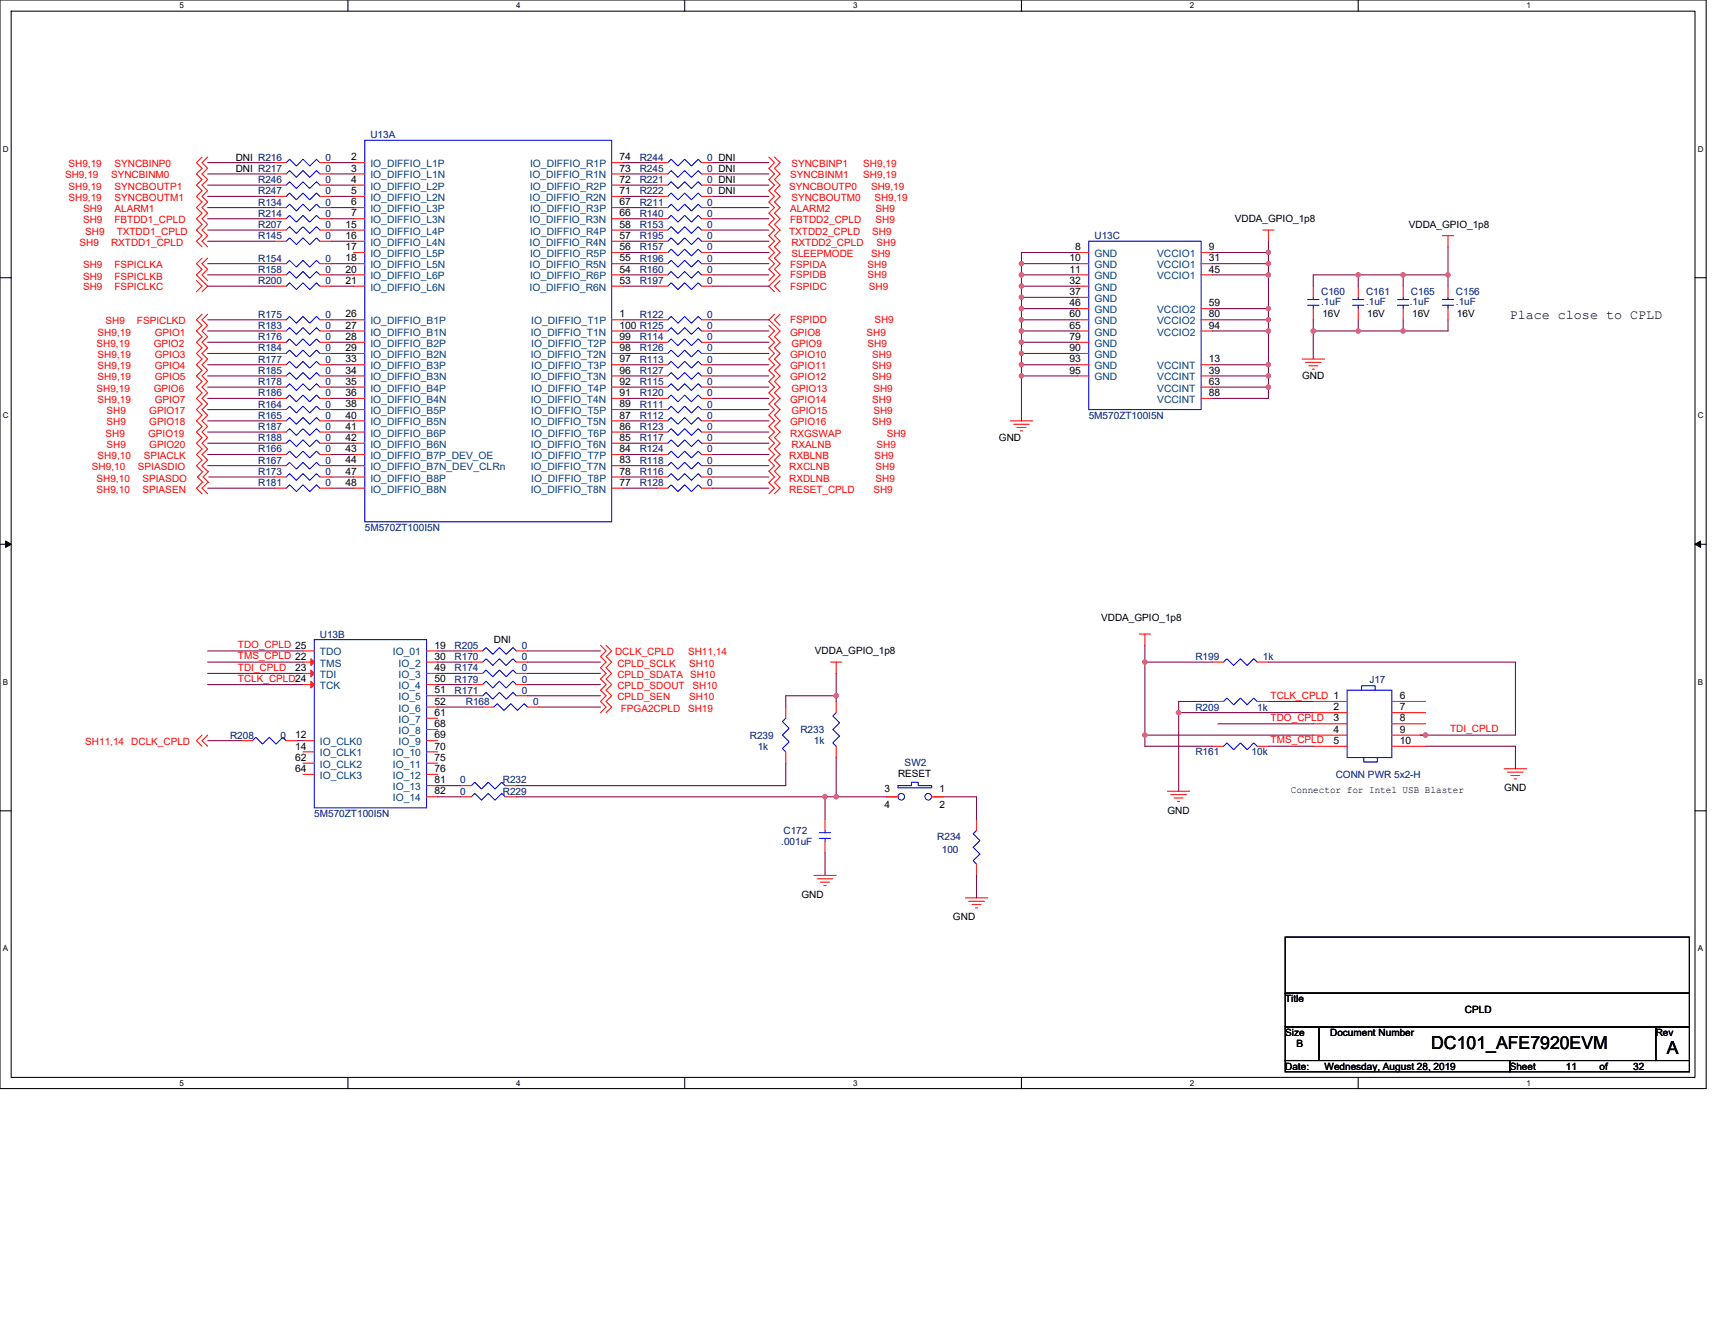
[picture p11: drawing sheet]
<svg xmlns="http://www.w3.org/2000/svg" width="279mm" height="216mm" viewBox="0 0 279 216" stroke-linecap="round" stroke-linejoin="round" font-family="sans-serif">
<path d="M0 0h278v177.4h-278zM1.8 1.8h274.3v173.8h-274.3z" fill="none" stroke="#000" stroke-width=".17"/>
<g fill="#fff">
<path d="M29.3 .2h.7v1.5h-.7z"/>
<path d="M29.3 175.7h.7v1.5h-.7z"/>
</g>
<path d="M56.7 0v1.8M56.7 175.6v1.8" fill="none" stroke="#000" stroke-width=".17"/>
<g fill="#fff">
<path d="M84.1 .2h.7v1.5h-.7z"/>
<path d="M84.1 175.7h.7v1.5h-.7z"/>
</g>
<path d="M111.5 0v1.8M111.5 175.6v1.8" fill="none" stroke="#000" stroke-width=".17"/>
<g fill="#fff">
<path d="M139 .2h.7v1.5h-.7z"/>
<path d="M139 175.7h.7v1.5h-.7z"/>
</g>
<path d="M166.4 0v1.8M166.4 175.6v1.8" fill="none" stroke="#000" stroke-width=".17"/>
<g fill="#fff">
<path d="M193.8 .2h.8v1.5h-.8z"/>
<path d="M193.8 175.7h.8v1.5h-.8z"/>
</g>
<path d="M221.3 0v1.8M221.3 175.6v1.8" fill="none" stroke="#000" stroke-width=".17"/>
<g fill="#fff">
<path d="M248.7 .2h.7v1.5h-.7z"/>
<path d="M248.7 175.7h.7v1.5h-.7z"/>
<path d="M.5 23.5h.9v1.5h-.9z"/>
<path d="M276.6 23.5h1v1.5h-1z"/>
<path d="M.5 67h.9v1.4h-.9z"/>
<path d="M276.6 67h1v1.4h-1z"/>
</g>
<path d="M0 45.3h1.8M276.1 45.3h1.9" fill="none" stroke="#000" stroke-width=".17"/>
<g fill="#fff">
<path d="M.5 110.4h.8v1.5h-.8z"/>
<path d="M276.6 110.4h.9v1.5h-.9z"/>
</g>
<path d="M0 88.7h1.8M276.1 88.7h1.9" fill="none" stroke="#000" stroke-width=".17"/>
<path d="M.9 88.2l.9 .5-.9 .5zM276.1 88.7l1-.5v1z" fill="#000" stroke="#000" stroke-width=".16"/>
<g fill="#fff">
<path d="M.5 153.8h.8v1.5h-.8z"/>
<path d="M276.6 153.8h.9v1.5h-.9z"/>
</g>
<path d="M0 132.1h1.8M276.1 132.1h1.9M209.4 152.7h65.8v9.1h-65.8zM209.4 161.8h65.8v5.5h-65.8zM209.4 167.3h5.5v5.5h-5.5zM209.4 172.8h36.6v1.8h-36.6zM214.9 167.3h54.8v5.5h-54.8zM246 172.8h29.2v1.8h-29.2zM269.7 167.3h5.5v5.5h-5.5z" fill="none" stroke="#000" stroke-width=".17"/>
<g fill="none" stroke="#f00" stroke-width=".17">
<path d="M32.9 25.6l-.9 .9 .9 .9-.9 .9 .9 1-.9 .9 .9 .9-.9 .9 .9 .9-.9 .9 .9 .9-.9 .9 .9 1-.9 .9 .9 .9-.9 .9 .9 .9M33.8 25.6l-.9 .9 .9 .9-.9 .9 .9 1-.9 .9 .9 .9-.9 .9 .9 .9-.9 .9 .9 .9-.9 .9 .9 1-.9 .9 .9 .9-.9 .9 .9 .9M44.8 26.5h1.8M44.8 33.8h1.8M44.8 32h1.8M44.8 30.2h1.8M44.8 28.3h1.8M44.8 39.3h1.8M44.8 37.5h1.8M44.8 35.6h1.8M52.1 26.5h1.8M52.1 33.8h1.8"/>
<path d="M52.1 32h1.8M52.1 30.2h1.8M52.1 28.3h1.8M52.1 39.3h1.8M52.1 37.5h1.8M52.1 35.6h1.8M57.6 26.5h1.8M57.6 28.3h1.8M57.6 30.2h1.8M57.6 32h1.8M57.6 33.8h1.8M57.6 35.6h1.8"/>
<path d="M57.6 37.5h1.8M57.6 39.3h1.8M99.7 39.3h1.8M99.7 37.5h1.8M99.7 35.6h1.8M99.7 33.8h1.8M99.7 32h1.8M99.7 30.2h1.8M99.7 28.3h1.8M99.7 26.5h1.8M107 37.5h1.8M107 26.5h1.8"/>
<path d="M107 35.6h1.8M107 33.8h1.8M107 32h1.8M107 30.2h1.8M107 39.3h1.8M107 28.3h1.8M114.3 37.5h1.8M114.3 26.5h1.8M114.3 35.6h1.8M114.3 33.8h1.8M114.3 32h1.8M114.3 30.2h1.8"/>
<path d="M114.3 39.3h1.8M114.3 28.3h1.8M125.3 25.6l.9 .9-.9 .9 .9 .9-.9 1 .9 .9-.9 .9 .9 .9-.9 .9 .9 .9-.9 .9 .9 .9-.9 1 .9 .9-.9 .9 .9 .9-.9 .9 .9 .9-.9 1 .9 .9-.9 .9 .9 .9-.9 .9M126.2 25.6l.9 .9-.9 .9 .9 .9-.9 1 .9 .9-.9 .9 .9 .9-.9 .9 .9 .9-.9 .9 .9 .9-.9 1 .9 .9-.9 .9 .9 .9-.9 .9 .9 .9-.9 1 .9 .9-.9 .9 .9 .9-1.8 1.8 .9 .9M205.7 37.5h1.9M206.7 37.5v1.8M235 38.4h1.8M235.9 38.4v1.8M32 45.7l.9 .9-.9 .9M32.9 42.1l-.9 .9 .9 .9-.9 .9 1.8 1.8-.9 .9M32.9 51.2l-.9 .9 .9 .9-.9 .9 .9 1-.9 .9 .9 .9-.9 .9 .9 .9-.9 .9 .9 .9-.9 1 .9 .9-.9 .9 .9 .9-.9 .9 .9 .9-.9 .9 .9 .9-.9 1 .9 .9-.9 .9 .9 .9-.9 .9 .9 1-.9 .9 .9 .9-.9 .9 .9 .9M33.8 42.1l-.9 .9 .9 .9-.9 .9 .9 .9"/>
<path d="M33.8 51.2l-.9 .9 .9 .9-.9 .9 .9 1-.9 .9 .9 .9-.9 .9 .9 .9-.9 .9 .9 .9-.9 1 .9 .9-.9 .9 .9 .9-.9 .9 .9 .9-.9 .9 .9 .9-.9 1 .9 .9-.9 .9 .9 .9-.9 .9 .9 1-.9 .9 .9 .9-.9 .9 .9 .9M44.8 52.1h1.8M44.8 53.9h1.8M44.8 43h1.8M44.8 59.4h1.8M44.8 46.6h1.8M44.8 57.6h1.8M44.8 44.8h1.8M44.8 55.8h1.8M52.1 52.1h1.8M52.1 53.9h1.8M52.1 43h1.8"/>
<path d="M52.1 59.4h1.8M52.1 46.6h1.8M52.1 57.6h1.8M52.1 44.8h1.8M52.1 55.8h1.8M57.6 41.1h1.8M57.6 43h1.8M57.6 44.8h1.8M57.6 46.6h1.8M57.6 52.1h1.8M57.6 53.9h1.8M57.6 55.8h1.8"/>
<path d="M57.6 57.6h1.8M57.6 59.4h1.8M99.7 46.6h1.8M99.7 44.8h1.8M99.7 43h1.8M99.7 41.1h1.8M99.7 59.4h1.8M99.7 57.6h1.8M99.7 55.8h1.8M99.7 53.9h1.8M99.7 52.1h1.8M107 57.6h1.8"/>
<path d="M107 41.1h1.8M107 44.8h1.8M107 55.8h1.8M107 43h1.8M107 53.9h1.8M107 59.4h1.8M107 46.6h1.8M107 52.1h1.8M114.3 57.6h1.8M114.3 41.1h1.8M114.3 44.8h1.8M114.3 55.8h1.8"/>
<path d="M114.3 43h1.8M114.3 53.9h1.8M114.3 59.4h1.8M114.3 46.6h1.8M114.3 52.1h1.8M125.3 53l.9 .9-.9 1 .9 .9-.9 .9 .9 .9-.9 .9 .9 .9-.9 .9 .9 1-.9 .9 .9 .9-.9 .9 .9 .9-.9 .9 .9 .9-.9 .9 .9 1-.9 .9 .9 .9-.9 .9 .9 .9-.9 1 .9 .9-.9 .9 .9 .9-.9 .9 .9 .9-.9 .9 .9 .9-.9 1M126.2 51.2l-.9 .9 1.8 1.8-.9 1 .9 .9-.9 .9 .9 .9-.9 .9 .9 .9-.9 .9 .9 1-.9 .9 .9 .9-.9 .9 .9 .9-.9 .9 .9 .9-.9 .9 .9 1-.9 .9 .9 .9-.9 .9 .9 .9-.9 1 .9 .9-.9 .9 .9 .9-.9 .9 .9 .9-.9 .9 .9 .9-.9 1M127.1 45.7l-.9 .9 .9 .9M127.1 51.2l-.9 .9 .9 .9M175.6 41.1h1.8M175.6 43h1.8M175.6 44.8h1.8"/>
<path d="M175.6 46.6h1.8M175.6 48.5h1.8M175.6 50.3h1.8M175.6 52.1h1.8M175.6 53.9h1.8M175.6 55.8h1.8M175.6 57.6h1.8M175.6 59.4h1.8M195.7 41.1h1.8M195.7 43h1.8M195.7 44.8h1.8M195.7 50.3h1.8"/>
<path d="M195.7 52.1h1.8M195.7 53.9h1.8M195.7 59.4h1.8M212.1 58.5h3.7M212.7 59.1h2.5M213.2 59.6h1.5M214 46.6v1.9M214 50.3v1.8M221.3 46.6v1.9M221.3 50.3v1.8M228.6 46.6v1.9M228.6 50.3v1.8"/>
<path d="M235.9 46.6v1.9M235.9 50.3v1.8M32.9 78.6l-.9 .9 .9 1M33.1 76.8l-.9 .9 .9 .9M33.8 78.6l-.9 .9 .9 1M34 76.8l-.9 .9 .9 .9M44.8 77.7h1.8M44.8 75.9h1.8M44.8 74.1h1.8M44.8 79.5h1.8M44.8 61.3h1.8M44.8 68.6h1.8"/>
<path d="M44.8 66.7h1.8M44.8 64.9h1.8M44.8 72.2h1.8M44.8 63.1h1.8M44.8 70.4h1.8M52.1 77.7h1.8M52.1 75.9h1.8M52.1 74.1h1.8M52.1 79.5h1.8M52.1 61.3h1.8M52.1 68.6h1.8M52.1 66.7h1.8"/>
<path d="M52.1 64.9h1.8M52.1 72.2h1.8M52.1 63.1h1.8M52.1 70.4h1.8M57.6 61.3h1.8M57.6 63.1h1.8M57.6 64.9h1.8M57.6 66.7h1.8M57.6 68.6h1.8M57.6 70.4h1.8M57.6 72.2h1.8M57.6 74.1h1.8"/>
<path d="M57.6 75.9h1.8M57.6 77.7h1.8M57.6 79.5h1.8M99.7 79.5h1.8M99.7 77.7h1.8M99.7 75.9h1.8M99.7 74.1h1.8M99.7 72.2h1.8M99.7 70.4h1.8M99.7 68.6h1.8M99.7 66.7h1.8M99.7 64.9h1.8"/>
<path d="M99.7 63.1h1.8M99.7 61.3h1.8M107 64.9h1.8M107 72.2h1.8M107 79.5h1.8M107 63.1h1.8M107 70.4h1.8M107 77.7h1.8M107 61.3h1.8M107 68.6h1.8M107 75.9h1.8M107 66.7h1.8"/>
<path d="M107 74.1h1.8M114.3 64.9h1.8M114.3 72.2h1.8M114.3 79.5h1.8M114.3 63.1h1.8M114.3 70.4h1.8M114.3 77.7h1.8M114.3 61.3h1.8M114.3 68.6h1.8M114.3 75.9h1.8M114.3 66.7h1.8M114.3 74.1h1.8"/>
<path d="M164.6 68.6h3.6M165.1 69.1h2.6M165.7 69.7h1.5M166.2 70.2h.4M175.6 61.3h1.8M195.7 61.3h1.8M195.7 63.1h1.8M195.7 64.9h1.8M213.8 60.2h.3M32.9 119.8l-.9 .9 .9 .9M33.8 119.8l-.9 .9 .9 .9M49.4 107.9h1.8"/>
<path d="M49.4 109.7h1.8M49.4 111.5h1.8M49.4 106.1h1.8M69.5 106.1h1.8M69.5 107.9h1.8M69.5 109.7h1.8M69.5 111.5h1.8M69.5 113.4h1.8M69.5 115.2h1.8M69.5 117h1.8M69.5 118.9h1.8M76.8 106.1h1.8"/>
<path d="M76.8 111.5h1.8M76.8 107.9h1.8M76.8 113.4h1.8M76.8 109.7h1.8M78.6 115.2h1.9M84.1 106.1h1.8M84.1 111.5h1.8M84.1 107.9h1.8M84.1 113.4h1.8M84.1 109.7h1.8M85.9 115.2h1.9M97.8 105.2l.9 .9-.9 .9 .9 .9-.9 .9 .9 .9-.9 .9 .9 .9-.9 1 .9 .9-.9 .9 .9 .9-.9 .9"/>
<path d="M98.7 105.2l1 .9-1 .9 1 .9-1 .9 1 .9-1 .9 1 .9-1 1 1 .9-1 .9 1 .9-1 .9M128 115.2v1.8M135.3 107.9h1.9M136.2 107.9v1.8M136.2 114.3v1.8M185.6 103.3h1.9M186.5 103.3v1.9M197.5 107.9h1.8M197.5 114.3h1.8M204.8 107.9h1.9M204.8 114.3h1.9M214 114.3h5.5"/>
<path d="M214 116.1h5.5M214 117.9h5.5M214 119.8h5.5M226.8 114.3h5.4M226.8 116.1h5.4M226.8 117.9h5.4M226.8 119.8h5.4M39.3 120.7h1.8M46.6 120.7h1.9M49.4 120.7h1.8M49.4 122.5h1.8M49.4 124.4h1.8"/>
<path d="M49.4 126.2h1.8M69.5 120.7h1.8M69.5 122.5h1.8M69.5 124.4h1.8M69.5 126.2h1.8M69.5 128h1.8M69.5 129.8h1.8M75 128h1.8M75 129.8h1.8M82.3 128h1.8M82.3 129.8h1.8M128 122.5v1.9"/>
<path d="M134.4 133.5v1.8M134.4 137.2v1.8M136.2 121.6v1.8M144.5 129.8h1.8M151.8 129.8h1.8M159.1 133.5v1.8M190.2 128.9h3.6M190.7 129.5h2.6M191.3 130h1.4M191.8 130.6h.4M197.5 121.6h1.8M204.8 121.6h1.9"/>
<path d="M214 121.6h5.5M226.8 121.6h5.4M245 125.3h3.7M245.6 125.8h2.6M246.1 126.4h1.5M246.7 126.9h.4M132.6 142.6h3.6M133.1 143.2h2.6M133.7 143.7h1.4M134.2 144.3h.4M157.3 146.3h3.6M157.8 146.9h2.6"/>
<path d="M158.4 147.4h1.4M158.9 147.9h.4M159.1 140.8v1.8"/>
</g>
<g fill="none" stroke="#00f" stroke-width=".17">
<path d="M46.6 26.5l.6-.5 1.1 1.1 1.1-1.1 1.1 1.1 1.1-1.1 .5 .5M46.6 33.8l.6-.5 1.1 1.1 1.1-1.1 1.1 1.1 1.1-1.1 .5 .5M46.6 32l.6-.5 1.1 1.1 1.1-1.1 1.1 1.1 1.1-1.1 .5 .5M46.6 30.2l.6-.6 1.1 1.1 1.1-1.1 1.1 1.1 1.1-1.1 .5 .6M46.6 28.3l.6-.5 1.1 1.1 1.1-1.1 1.1 1.1 1.1-1.1 .5 .5M46.6 39.3l.6-.5 1.1 1.1 1.1-1.1 1.1 1.1 1.1-1.1 .5 .5M46.6 37.5l.6-.6 1.1 1.1 1.1-1.1 1.1 1.1 1.1-1.1 .5 .6M46.6 35.6l.6-.5 1.1 1.1 1.1-1.1 1.1 1.1 1.1-1.1 .5 .5M59.4 22.9h40.3v62.1h-40.3zM108.8 37.5l.5-.6 1.1 1.1 1.1-1.1 1.1 1.1 1.1-1.1 .6 .6M108.8 26.5l.5-.5 1.1 1.1 1.1-1.1 1.1 1.1 1.1-1.1 .6 .5M108.8 35.6l.5-.5 1.1 1.1 1.1-1.1 1.1 1.1 1.1-1.1 .6 .5"/>
<path d="M108.8 33.8l.5-.5 1.1 1.1 1.1-1.1 1.1 1.1 1.1-1.1 .6 .5M108.8 32l.5-.5 1.1 1.1 1.1-1.1 1.1 1.1 1.1-1.1 .6 .5M108.8 30.2l.5-.6 1.1 1.1 1.1-1.1 1.1 1.1 1.1-1.1 .6 .6M108.8 39.3l.5-.5 1.1 1.1 1.1-1.1 1.1 1.1 1.1-1.1 .6 .5M108.8 28.3l.5-.5 1.1 1.1 1.1-1.1 1.1 1.1 1.1-1.1 .6 .5M177.4 39.3h18.3v27.4h-18.3zM46.6 52.1l.6-.5 1.1 1.1 1.1-1.1 1.1 1.1 1.1-1.1 .5 .5M46.6 53.9l.6-.5 1.1 1.1 1.1-1.1 1.1 1.1 1.1-1.1 .5 .5M46.6 43l.6-.6 1.1 1.1 1.1-1.1 1.1 1.1 1.1-1.1 .5 .6M46.6 59.4l.6-.5 1.1 1.1 1.1-1.1 1.1 1.1 1.1-1.1 .5 .5M46.6 46.6l.6-.5 1.1 1.1 1.1-1.1 1.1 1.1 1.1-1.1 .5 .5M46.6 57.6l.6-.6 1.1 1.1 1.1-1.1 1.1 1.1 1.1-1.1 .5 .6"/>
<path d="M46.6 44.8l.6-.6 1.1 1.1 1.1-1.1 1.1 1.1 1.1-1.1 .5 .6M46.6 55.8l.6-.6 1.1 1.1 1.1-1.1 1.1 1.1 1.1-1.1 .5 .6M108.8 41.1l.5-.5 1.1 1.1 1.1-1.1 1.1 1.1 1.1-1.1 .6 .5M108.8 44.8l.5-.6 1.1 1.1 1.1-1.1 1.1 1.1 1.1-1.1 .6 .6M108.8 43l.5-.6 1.1 1.1 1.1-1.1 1.1 1.1 1.1-1.1 .6 .6M108.8 46.6l.5-.5 1.1 1.1 1.1-1.1 1.1 1.1 1.1-1.1 .6 .5M108.8 52.1l.5-.5 1.1 1.1 1.1-1.1 1.1 1.1 1.1-1.1 .6 .5M108.8 57.6l.5-.6 1.1 1.1 1.1-1.1 1.1 1.1 1.1-1.1 .6 .6M108.8 55.8l.5-.6 1.1 1.1 1.1-1.1 1.1 1.1 1.1-1.1 .6 .6M108.8 53.9l.5-.5 1.1 1.1 1.1-1.1 1.1 1.1 1.1-1.1 .6 .5M108.8 59.4l.5-.5 1.1 1.1 1.1-1.1 1.1 1.1 1.1-1.1 .6 .5M213 48.8h1.9"/>
<path d="M213 49.7h1.9M214 48.5v.3M214 49.7v.6M220.4 48.8h1.8M220.4 49.7h1.8M221.3 48.5v.3M221.3 49.7v.6M227.7 48.8h1.8M227.7 49.7h1.8M228.6 48.5v.3M228.6 49.7v.6M235 48.8h1.8"/>
<path d="M235 49.7h1.8M235.9 48.5v.3M235.9 49.7v.6M46.6 61.3l.6-.6 1.1 1.1 1.1-1.1 1.1 1.1 1.1-1.1 .5 .6M46.6 68.6l.6-.6 1.1 1.1 1.1-1.1 1.1 1.1 1.1-1.1 .5 .6M46.6 66.7l.6-.5 1.1 1.1 1.1-1.1 1.1 1.1 1.1-1.1 .5 .5M46.6 64.9l.6-.5 1.1 1.1 1.1-1.1 1.1 1.1 1.1-1.1 .5 .5M46.6 72.2l.6-.5 1.1 1.1 1.1-1.1 1.1 1.1 1.1-1.1 .5 .5M46.6 63.1l.6-.6 1.1 1.1 1.1-1.1 1.1 1.1 1.1-1.1 .5 .6M46.6 70.4l.6-.6 1.1 1.2 1.1-1.2 1.1 1.2 1.1-1.2 .5 .6M46.6 77.7l.6-.5 1.1 1.1 1.1-1.1 1.1 1.1 1.1-1.1 .5 .5M46.6 75.9l.6-.6 1.1 1.1 1.1-1.1 1.1 1.1 1.1-1.1 .5 .6"/>
<path d="M46.6 74.1l.6-.6 1.1 1.1 1.1-1.1 1.1 1.1 1.1-1.1 .5 .6M46.6 79.5l.6-.5 1.1 1.1 1.1-1.1 1.1 1.1 1.1-1.1 .5 .5M108.8 72.2l.5-.5 1.1 1.1 1.1-1.1 1.1 1.1 1.1-1.1 .6 .5M108.8 79.5l.5-.5 1.1 1.1 1.1-1.1 1.1 1.1 1.1-1.1 .6 .5M108.8 70.4l.5-.6 1.1 1.2 1.1-1.2 1.1 1.2 1.1-1.2 .6 .6M108.8 77.7l.5-.5 1.1 1.1 1.1-1.1 1.1 1.1 1.1-1.1 .6 .5M108.8 75.9l.5-.6 1.1 1.1 1.1-1.1 1.1 1.1 1.1-1.1 .6 .6M108.8 74.1l.5-.6 1.1 1.1 1.1-1.1 1.1 1.1 1.1-1.1 .6 .6M108.8 64.9l.5-.5 1.1 1.1 1.1-1.1 1.1 1.1 1.1-1.1 .6 .5M108.8 63.1l.5-.6 1.1 1.1 1.1-1.1 1.1 1.1 1.1-1.1 .6 .6M108.8 61.3l.5-.6 1.1 1.1 1.1-1.1 1.1 1.1 1.1-1.1 .6 .6M108.8 68.6l.5-.6 1.1 1.1 1.1-1.1 1.1 1.1 1.1-1.1 .6 .6"/>
<path d="M108.8 66.7l.5-.5 1.1 1.1 1.1-1.1 1.1 1.1 1.1-1.1 .6 .5M51.2 104.2h18.3v27.5h-18.3zM78.6 106.1l.6-.6 1.1 1.1 1.1-1.1 1.1 1.1 1.1-1.1 .5 .6M78.6 111.5l.6-.5 1.1 1.1 1.1-1.1 1.1 1.1 1.1-1.1 .5 .5M78.6 107.9l.6-.6 1.1 1.1 1.1-1.1 1.1 1.1 1.1-1.1 .5 .6M78.6 113.4l.6-.6 1.1 1.1 1.1-1.1 1.1 1.1 1.1-1.1 .5 .6M78.6 109.7l.6-.5 1.1 1.1 1.1-1.1 1.1 1.1 1.1-1.1 .5 .5M80.5 115.2l.5-.5 1.1 1.1 1.1-1.1 1.1 1.1 1.1-1.1 .5 .5M128 117l-.5 .6 1.1 1.1-1.1 1.1 1.1 1.1-1.1 1.1 .5 .5M136.2 116.1l-.5 .6 1.1 1.1-1.1 1.1 1.1 1.1-1.1 1.1 .5 .5M199.3 107.9l.6-.6 1.1 1.1 1.1-1.1 1.1 1.1 1.1-1.1 .5 .6M199.3 114.3l.6-.6 1.1 1.2 1.1-1.2 1.1 1.2 1.1-1.2 .5 .6"/>
<path d="M219.5 112.5h7.3v10.9h-7.3zM221.8 112.5v-.8h2.2v.8M41.1 120.7l.6-.6 1.1 1.1 1.1-1.1 1.1 1.1 1.1-1.1 .5 .6M76.8 128l.5-.5 1.1 1.1 1.1-1.1 1.1 1.1 1.1-1.1 .6 .5M76.8 129.8l.5-.5 1.1 1.1 1.1-1.1 1.1 1.1 1.1-1.1 .6 .5M133.5 135.7h1.8M133.5 136.6h1.8M134.4 135.3v.4M134.4 136.6v.6M146.3 128h2.2v-.5h1.1v.5h2.2v.4h-5.5zM159.1 135.3l-.6 .6 1.1 1.1-1.1 1.1 1.1 1.1-1.1 1.1 .6 .5M199.3 121.6l.6-.5 1.1 1.1 1.1-1.1 1.1 1.1 1.1-1.1 .5 .5"/>
<path d="M222.2 123.4v.8h2.2v-.8"/>
<circle cx="146.8" cy="129.8" r=".53"/>
<circle cx="151.2" cy="129.8" r=".54"/>
</g>
<g fill="#f00" stroke="#f00" stroke-width=".17">
<path d="M50.7 107.3l.5 .6-.5 .5z"/>
<path d="M50.7 109.2l.5 .5-.5 .6z"/>
<path d="M50.7 111l.5 .5-.5 .6z"/>
</g>
<g fill="none" stroke="#800040" stroke-width=".17">
<path d="M33.8 28.3h11M33.8 30.2h11M33.8 32h11M33.8 33.8h11M33.8 35.6h11M33.8 37.5h11M33.8 39.3h11M33.8 26.5h11M53.9 26.5h3.7M53.9 28.3h3.7M53.9 30.2h3.7M53.9 32h3.7"/>
<path d="M53.9 33.8h3.7M53.9 35.6h3.7M53.9 37.5h3.7M53.9 39.3h3.7M101.5 26.5h5.5M101.5 28.3h5.5M101.5 30.2h5.5M101.5 32h5.5M101.5 33.8h5.5M101.5 35.6h5.5M101.5 37.5h5.5M101.5 39.3h5.5"/>
<path d="M116.1 26.5h9.2M116.1 28.3h9.2M116.1 30.2h9.2M116.1 32h9.2M116.1 33.8h9.2M116.1 35.6h9.2M116.1 37.5h9.2M116.1 39.3h9.2M206.7 39.3v1.8M33.8 43h11M33.8 44.8h11M33.8 46.6h11"/>
<path d="M33.8 52.1h11M33.8 53.9h11M33.8 55.8h11M33.8 57.6h11M33.8 59.4h11M53.9 43h3.7M53.9 44.8h3.7M53.9 46.6h3.7M53.9 52.1h3.7M53.9 53.9h3.7M53.9 55.8h3.7M53.9 57.6h3.7"/>
<path d="M53.9 59.4h3.7M101.5 41.1h5.5M101.5 43h5.5M101.5 44.8h5.5M101.5 46.6h5.5M101.5 52.1h5.5M101.5 53.9h5.5M101.5 55.8h5.5M101.5 57.6h5.5M101.5 59.4h5.5M116.1 41.1h9.2M116.1 43h9.2"/>
<path d="M116.1 44.8h9.2M116.1 46.6h9.2M116.1 52.1h9.2M116.1 53.9h9.2M116.1 55.8h9.2M116.1 57.6h9.2M116.1 59.4h9.2M166.4 44.8v1.8M166.4 44.8h9.2M166.4 48.5h9.2M166.4 43v1.8M166.4 46.6v1.9"/>
<path d="M166.4 48.5v1.8M166.4 50.3v1.8M166.4 52.1v1.8M166.4 53.9v1.9M166.4 55.8v1.8M166.4 57.6v1.8M166.4 59.4v1.9M166.4 43h9.2M166.4 46.6h9.2M166.4 50.3h9.2M166.4 52.1h9.2M166.4 53.9h9.2"/>
<path d="M166.4 55.8h9.2M166.4 57.6h9.2M166.4 59.4h9.2M175.6 41.1h-9.2v1.9M197.5 41.1h9.2M197.5 43h9.2M197.5 44.8h9.2M197.5 50.3h9.2M197.5 52.1h9.2M197.5 53.9h9.2M197.5 59.4h9.2M206.7 41.1v1.9"/>
<path d="M206.7 43v1.8M206.7 44.8v5.5M206.7 50.3v1.8M206.7 52.1v1.8M206.7 53.9v5.5M206.7 59.4v1.9M214 52.1v1.8M214 53.9v4.6M214 53.9h7.3M221.3 44.8h-7.3v1.8M221.3 44.8v1.8M221.3 52.1v1.8"/>
<path d="M221.3 44.8h7.3M221.3 53.9h7.3M228.6 44.8v1.8M228.6 52.1v1.8M228.6 44.8h7.3M235.9 40.2v4.6M235.9 44.8v1.8M235.9 52.1v1.8h-7.3M33.8 61.3h11M33.8 63.1h11M33.8 64.9h11M33.8 66.7h11"/>
<path d="M33.8 68.6h11M33.8 70.4h11M33.8 72.2h11M33.8 74.1h11M33.8 75.9h11M33.8 79.5h11M34 77.7h10.8M53.9 61.3h3.7M53.9 63.1h3.7M53.9 64.9h3.7M53.9 66.7h3.7M53.9 68.6h3.7"/>
<path d="M53.9 70.4h3.7M53.9 72.2h3.7M53.9 74.1h3.7M53.9 75.9h3.7M53.9 77.7h3.7M53.9 79.5h3.7M101.5 61.3h5.5M101.5 63.1h5.5M101.5 64.9h5.5M101.5 66.7h5.5M101.5 68.6h5.5M101.5 70.4h5.5"/>
<path d="M101.5 72.2h5.5M101.5 74.1h5.5M101.5 75.9h5.5M101.5 77.7h5.5M101.5 79.5h5.5M116.1 61.3h9.2M116.1 63.1h9.2M116.1 64.9h9.2M116.1 66.7h9.2M116.1 68.6h9.2M116.1 70.4h9.2M116.1 72.2h9.2"/>
<path d="M116.1 74.1h9.2M116.1 75.9h9.2M116.1 77.7h9.2M116.1 79.5h9.2M166.4 61.3v7.3M166.4 61.3h9.2M197.5 61.3h9.2M197.5 63.1h9.2M206.7 61.3v1.8M206.7 63.1v1.8h-9.2M33.8 106.1h15.6M33.8 109.7h15.6"/>
<path d="M33.8 111.5h15.6M33.8 107.9h15.6M71.3 106.1h5.5M71.3 107.9h5.5M71.3 109.7h5.5M71.3 111.5h5.5M71.3 113.4h5.5M71.3 115.2h7.3M85.9 106.1h11.9M85.9 107.9h11.9M85.9 109.7h11.9M85.9 111.5h11.9"/>
<path d="M85.9 113.4h11.9M87.8 115.2h10M136.2 113.4h-8.2v1.8M136.2 109.7v3.7M136.2 113.4v.9M186.5 119.8v1.8h11M186.5 119.8h27.5M186.5 107.9h11M186.5 105.2v2.7M186.5 107.9v11.9M192 116.1h22M192 116.1v12.8"/>
<path d="M197.5 114.3h-5.5v1.8M198.4 117.9h15.6M206.7 107.9h40.2v11.9h-15.6M206.7 114.3h7.3M33.8 120.7h5.5M48.5 120.7h.9M71.3 128h3.7M71.3 129.8h3.7M84.1 129.8h50.3M128 124.4v3.6h-43.9M134.4 129.8v3.7M134.4 129.8h1.8"/>
<path d="M134.4 139v3.6M136.2 123.4v6.4M136.2 129.8h8.3M153.6 129.8h5.5v3.7M206.7 121.6h7.3M232.2 121.6h14.7v3.7M159.1 142.6v3.7"/>
</g>
<g fill="#f0f" stroke="#f0f" stroke-width=".17">
<circle cx="206.6" cy="41.1" r=".36"/>
<circle cx="206.6" cy="43" r=".35"/>
<circle cx="166.4" cy="43" r=".35"/>
<circle cx="166.4" cy="46.6" r=".35"/>
<circle cx="166.4" cy="44.8" r=".36"/>
<circle cx="206.6" cy="50.3" r=".36"/>
<circle cx="206.6" cy="44.8" r=".36"/>
<circle cx="136.2" cy="113.4" r=".36"/>
<circle cx="166.4" cy="48.4" r=".35"/>
<circle cx="166.4" cy="50.3" r=".36"/>
<circle cx="166.4" cy="52.1" r=".35"/>
<circle cx="206.6" cy="52.1" r=".35"/>
<circle cx="166.4" cy="53.9" r=".36"/>
<circle cx="206.6" cy="53.9" r=".36"/>
<circle cx="166.4" cy="55.8" r=".35"/>
<circle cx="166.4" cy="57.6" r=".35"/>
<circle cx="166.4" cy="59.4" r=".36"/>
<circle cx="206.6" cy="59.4" r=".36"/>
<circle cx="166.4" cy="61.2" r=".35"/>
<circle cx="206.6" cy="61.2" r=".35"/>
<circle cx="206.6" cy="63.1" r=".36"/>
<circle cx="134.4" cy="129.8" r=".35"/>
<circle cx="221.3" cy="44.8" r=".36"/>
<circle cx="228.6" cy="44.8" r=".36"/>
<circle cx="235.9" cy="44.8" r=".36"/>
<circle cx="228.6" cy="53.9" r=".36"/>
<circle cx="221.3" cy="53.9" r=".36"/>
<circle cx="214" cy="53.9" r=".36"/>
<circle cx="186.5" cy="107.9" r=".36"/>
<circle cx="192" cy="116.1" r=".36"/>
<circle cx="186.5" cy="119.8" r=".36"/>
<circle cx="232.2" cy="119.8" r=".36"/>
<circle cx="136.2" cy="129.8" r=".36"/>
</g>
<g font-size="2.9">
<text x="233.2" y="170.9">DC101_AFE7920EVM</text>
<text x="271.6" y="171.8">A</text>
</g>
<text font-size="2.2" x="246" y="52">Place close to CPLD</text>
<g font-size="1.7">
<text x="57.2" y="26.1">2</text>
<text x="57.2" y="28">3</text>
<text x="57.2" y="29.8">4</text>
<text x="100.9" y="29.8">72</text>
<text x="100.9" y="26.1">74</text>
<text x="100.9" y="28">73</text>
<text x="57.2" y="31.6">5</text>
<text x="57.2" y="33.4">6</text>
<text x="57.2" y="35.3">7</text>
<text x="100.9" y="33.4">67</text>
<text x="100.9" y="35.3">66</text>
<text x="100.9" y="31.6">71</text>
<text x="56.3" y="37.1">15</text>
<text x="56.3" y="38.9">16</text>
<text x="56.3" y="40.8">17</text>
<text x="100.9" y="40.8">56</text>
<text x="100.9" y="37.1">58</text>
<text x="100.9" y="38.9">57</text>
<text x="175.2" y="40.8">8</text>
<text x="196.9" y="40.8">9</text>
<text x="56.3" y="42.6">18</text>
<text x="56.3" y="44.4">20</text>
<text x="56.3" y="46.2">21</text>
<text x="100.9" y="44.4">54</text>
<text x="100.9" y="46.2">53</text>
<text x="100.9" y="42.6">55</text>
<text x="174.2" y="42.6">10</text>
<text x="174.2" y="44.4">11</text>
<text x="174.2" y="46.2">32</text>
<text x="196.9" y="42.6">31</text>
<text x="196.9" y="44.4">45</text>
<text x="56.3" y="51.7">26</text>
<text x="56.3" y="53.6">27</text>
<text x="100.9" y="51.7">1</text>
<text x="100.9" y="53.6">100 R125</text>
<text x="174.2" y="48.1">37</text>
<text x="174.2" y="49.9">46</text>
<text x="174.2" y="51.7">60</text>
<text x="174.2" y="53.6">65</text>
<text x="196.9" y="49.9">59</text>
<text x="196.9" y="51.7">80</text>
<text x="196.9" y="53.6">94</text>
<text x="56.3" y="55.4">28</text>
<text x="56.3" y="57.2">29</text>
<text x="56.3" y="59.1">33</text>
<text x="100.9" y="59.1">97</text>
<text x="100.9" y="55.4">99</text>
<text x="100.9" y="57.2">98</text>
<text x="174.2" y="55.4">79</text>
<text x="174.2" y="57.2">90</text>
<text x="174.2" y="59.1">93</text>
<text x="196.9" y="59.1">13</text>
<text x="56.3" y="60.9">34</text>
<text x="56.3" y="62.7">35</text>
<text x="56.3" y="64.5">36</text>
<text x="100.9" y="62.7">92</text>
<text x="100.9" y="64.5">91</text>
<text x="100.9" y="60.9">96</text>
<text x="174.2" y="60.9">95</text>
<text x="196.9" y="60.9">39</text>
<text x="196.9" y="62.7">63</text>
<text x="196.9" y="64.5">88</text>
<text x="56.3" y="66.4">38</text>
<text x="56.3" y="68.2">40</text>
<text x="56.3" y="70">41</text>
<text x="56.3" y="71.8">42</text>
<text x="100.9" y="70">86</text>
<text x="100.9" y="66.4">89</text>
<text x="100.9" y="71.8">85</text>
<text x="100.9" y="68.2">87</text>
<text x="56.3" y="73.7">43</text>
<text x="56.3" y="75.5">44</text>
<text x="56.3" y="77.3">47</text>
<text x="100.9" y="77.3">78</text>
<text x="100.9" y="73.7">84</text>
<text x="100.9" y="75.5">83</text>
<text x="56.3" y="79.2">48</text>
<text x="100.9" y="79.2">77</text>
<text x="70.8" y="107.5">30</text>
<text x="70.8" y="105.7">19</text>
<text x="48.1" y="109.3">23</text>
<text x="70.8" y="109.3">49</text>
<text x="70.8" y="111.2">50</text>
<text x="70.8" y="113">51</text>
<text x="228" y="113.9">6</text>
<text x="70.8" y="114.8">52</text>
<text x="70.8" y="116.6">61</text>
<text x="70.8" y="118.5">68</text>
<text x="217.3" y="115.7">2</text>
<text x="217.3" y="117.6">3</text>
<text x="217.3" y="119.4">4</text>
<text x="228" y="115.7">7</text>
<text x="228" y="117.6">8</text>
<text x="228" y="119.4">9</text>
<text x="48.1" y="120.3">12</text>
<text x="48.1" y="122.1">14</text>
<text x="48.1" y="124">62</text>
<text x="48.1" y="125.8">64</text>
<text x="70.8" y="120.3">69</text>
<text x="70.8" y="122.1">70</text>
<text x="70.8" y="124">75</text>
<text x="70.8" y="125.8">76</text>
<text x="217.3" y="121.2">5</text>
<text x="228" y="121.2">10</text>
<text x="70.8" y="127.6">81</text>
<text x="70.8" y="129.5">82</text>
</g>
<g font-size="1.7" fill="#004080">
<text x="60.3" y="27.2">IO_DIFFIO_L1P</text>
<text x="60.3" y="29.1">IO_DIFFIO_L1N</text>
<text x="86.3" y="29.1">IO_DIFFIO_R1N</text>
<text x="86.4" y="27.2">IO_DIFFIO_R1P</text>
<text x="60.3" y="30.9">IO_DIFFIO_L2P</text>
<text x="60.3" y="32.7">IO_DIFFIO_L2N</text>
<text x="60.3" y="34.6">IO_DIFFIO_L3P</text>
<text x="86.3" y="32.7">IO_DIFFIO_R2N</text>
<text x="86.4" y="34.6">IO_DIFFIO_R3P</text>
<text x="86.4" y="30.9">IO_DIFFIO_R2P</text>
<text x="60.3" y="36.4">IO_DIFFIO_L3N</text>
<text x="60.3" y="38.2">IO_DIFFIO_L4P</text>
<text x="60.3" y="40">IO_DIFFIO_L4N</text>
<text x="60.3" y="41.9">IO_DIFFIO_L5P</text>
<text x="86.3" y="40">IO_DIFFIO_R4N</text>
<text x="86.3" y="36.4">IO_DIFFIO_R3N</text>
<text x="86.4" y="41.9">IO_DIFFIO_R5P</text>
<text x="86.4" y="38.2">IO_DIFFIO_R4P</text>
<text x="178.3" y="41.9">GND</text>
<text x="188.5" y="41.9">VCCIO1</text>
<text x="60.3" y="43.7">IO_DIFFIO_L5N</text>
<text x="60.3" y="45.5">IO_DIFFIO_L6P</text>
<text x="60.3" y="47.4">IO_DIFFIO_L6N</text>
<text x="86.3" y="47.4">IO_DIFFIO_R6N</text>
<text x="86.3" y="43.7">IO_DIFFIO_R5N</text>
<text x="86.4" y="45.5">IO_DIFFIO_R6P</text>
<text x="178.3" y="43.7">GND</text>
<text x="178.3" y="45.5">GND</text>
<text x="178.3" y="47.4">GND</text>
<text x="188.5" y="43.7">VCCIO1</text>
<text x="188.5" y="45.5">VCCIO1</text>
<text x="60.3" y="52.9">IO_DIFFIO_B1P</text>
<text x="86.6" y="52.9">IO_DIFFIO_T1P</text>
<text x="178.3" y="49.2">GND</text>
<text x="178.3" y="51">GND</text>
<text x="178.3" y="52.9">GND</text>
<text x="188.5" y="51">VCCIO2</text>
<text x="188.5" y="52.9">VCCIO2</text>
<text x="60.3" y="54.7">IO_DIFFIO_B1N</text>
<text x="60.3" y="56.5">IO_DIFFIO_B2P</text>
<text x="60.3" y="58.3">IO_DIFFIO_B2N</text>
<text x="86.5" y="58.3">IO_DIFFIO_T2N</text>
<text x="86.5" y="54.7">IO_DIFFIO_T1N</text>
<text x="86.6" y="56.5">IO_DIFFIO_T2P</text>
<text x="178.3" y="54.7">GND</text>
<text x="178.3" y="56.5">GND</text>
<text x="178.3" y="58.3">GND</text>
<text x="188.5" y="54.7">VCCIO2</text>
<text x="60.3" y="60.2">IO_DIFFIO_B3P</text>
<text x="60.3" y="62">IO_DIFFIO_B3N</text>
<text x="60.3" y="63.8">IO_DIFFIO_B4P</text>
<text x="60.3" y="65.7">IO_DIFFIO_B4N</text>
<text x="86.5" y="65.7">IO_DIFFIO_T4N</text>
<text x="86.5" y="62">IO_DIFFIO_T3N</text>
<text x="86.6" y="63.8">IO_DIFFIO_T4P</text>
<text x="86.6" y="60.2">IO_DIFFIO_T3P</text>
<text x="178.3" y="60.2">GND</text>
<text x="178.3" y="62">GND</text>
<text x="188.5" y="60.2">VCCINT</text>
<text x="188.5" y="62">VCCINT</text>
<text x="188.5" y="63.8">VCCINT</text>
<text x="188.5" y="65.7">VCCINT</text>
<text x="60.3" y="67.5">IO_DIFFIO_B5P</text>
<text x="60.3" y="69.3">IO_DIFFIO_B5N</text>
<text x="60.3" y="71.1">IO_DIFFIO_B6P</text>
<text x="86.5" y="69.3">IO_DIFFIO_T5N</text>
<text x="86.6" y="71.1">IO_DIFFIO_T6P</text>
<text x="86.6" y="67.5">IO_DIFFIO_T5P</text>
<text x="60.3" y="73">IO_DIFFIO_B6N</text>
<text x="60.3" y="74.8">IO_DIFFIO_B7P_DEV_OE</text>
<text x="60.3" y="76.6">IO_DIFFIO_B7N_DEV_CLRn</text>
<text x="86.5" y="76.6">IO_DIFFIO_T7N</text>
<text x="86.5" y="73">IO_DIFFIO_T6N</text>
<text x="86.6" y="74.8">IO_DIFFIO_T7P</text>
<text x="60.3" y="78.5">IO_DIFFIO_B8P</text>
<text x="60.3" y="80.3">IO_DIFFIO_B8N</text>
<text x="86.5" y="80.3">IO_DIFFIO_T8N</text>
<text x="86.6" y="78.5">IO_DIFFIO_T8P</text>
<text x="52.1" y="106.8">TDO</text>
<text x="64" y="106.8">IO_01</text>
<text x="52.1" y="108.6">TMS</text>
<text x="52.1" y="110.5">TDI</text>
<text x="52.1" y="112.3">TCK</text>
<text x="64.9" y="108.6">IO_2</text>
<text x="64.9" y="110.5">IO_3</text>
<text x="64.9" y="112.3">IO_4</text>
<text x="64.9" y="114.1">IO_5</text>
<text x="64.9" y="116">IO_6</text>
<text x="64.9" y="117.8">IO_7</text>
<text x="64.9" y="119.6">IO_8</text>
<text x="52.1" y="121.4">IO_CLK0</text>
<text x="52.1" y="123.3">IO_CLK1</text>
<text x="52.1" y="125.1">IO_CLK2</text>
<text x="64" y="123.3">IO_10</text>
<text x="64" y="125.1">IO_11</text>
<text x="64.9" y="121.4">IO_9</text>
<text x="52.1" y="126.9">IO_CLK3</text>
<text x="64" y="126.9">IO_12</text>
<text x="64" y="128.8">IO_13</text>
<text x="64" y="130.6">IO_14</text>
</g>
<g font-size="1.6" fill="#000080">
<text x="60.3" y="22.5">U13A</text>
<text x="42.1" y="29.8">R246</text>
<text x="53" y="26.2">0</text>
<text x="53" y="29.8">0</text>
<text x="53" y="28">0</text>
<text x="104.2" y="26.2">R244</text>
<text x="104.2" y="29.8">R221</text>
<text x="104.2" y="28">R245</text>
<text x="115.2" y="26.2">0 DNI</text>
<text x="115.2" y="29.8">0 DNI</text>
<text x="115.2" y="28">0 DNI</text>
<text x="42.1" y="33.5">R134</text>
<text x="42.1" y="31.6">R247</text>
<text x="42.1" y="35.3">R214</text>
<text x="53" y="33.5">0</text>
<text x="53" y="31.6">0</text>
<text x="53" y="35.3">0</text>
<text x="104.2" y="35.3">R140</text>
<text x="104.2" y="33.5">R211</text>
<text x="104.2" y="31.6">R222</text>
<text x="115.2" y="35.3">0</text>
<text x="115.2" y="33.5">0</text>
<text x="115.2" y="31.6">0 DNI</text>
<text x="42.1" y="39">R145</text>
<text x="42.1" y="37.1">R207</text>
<text x="53" y="39">0</text>
<text x="53" y="37.1">0</text>
<text x="104.2" y="37.1">R153</text>
<text x="104.2" y="40.8">R157</text>
<text x="104.2" y="39">R195</text>
<text x="115.2" y="37.1">0</text>
<text x="115.2" y="40.8">0</text>
<text x="115.2" y="39">0</text>
<text x="178.3" y="39">U13C</text>
<text x="42.1" y="42.6">R154</text>
<text x="42.1" y="46.3">R200</text>
<text x="42.1" y="44.4">R158</text>
<text x="53" y="42.6">0</text>
<text x="53" y="46.3">0</text>
<text x="53" y="44.4">0</text>
<text x="104.2" y="44.4">R160</text>
<text x="104.2" y="42.6">R196</text>
<text x="104.2" y="46.3">R197</text>
<text x="115.2" y="44.4">0</text>
<text x="115.2" y="42.6">0</text>
<text x="115.2" y="46.3">0</text>
<text x="42.1" y="51.8">R175</text>
<text x="42.1" y="53.6">R183</text>
<text x="53" y="51.8">0</text>
<text x="53" y="53.6">0</text>
<text x="104.2" y="51.8">R122</text>
<text x="115.2" y="53.6">0</text>
<text x="115.2" y="51.8">0</text>
<text x="215.2" y="48.1">C160</text>
<text x="215.2" y="49.8">.1uF</text>
<text x="222.5" y="48.1">C161</text>
<text x="222.5" y="49.8">.1uF</text>
<text x="229.7" y="49.8">.1uF</text>
<text x="229.9" y="48.1">C165</text>
<text x="237.2" y="48.1">C156</text>
<text x="237.2" y="49.8">.1uF</text>
<text x="42.1" y="59.1">R177</text>
<text x="42.1" y="57.3">R184</text>
<text x="42.1" y="55.4">R176</text>
<text x="53" y="59.1">0</text>
<text x="53" y="57.3">0</text>
<text x="53" y="55.4">0</text>
<text x="104.2" y="57.3">R126</text>
<text x="104.2" y="55.4">R114</text>
<text x="104.2" y="59.1">R113</text>
<text x="115.2" y="57.3">0</text>
<text x="115.2" y="55.4">0</text>
<text x="115.2" y="59.1">0</text>
<text x="42.1" y="60.9">R185</text>
<text x="42.1" y="64.6">R186</text>
<text x="42.1" y="62.7">R178</text>
<text x="53" y="60.9">0</text>
<text x="53" y="64.6">0</text>
<text x="53" y="62.7">0</text>
<text x="104.2" y="64.6">R120</text>
<text x="104.2" y="62.7">R115</text>
<text x="104.2" y="60.9">R127</text>
<text x="115.2" y="64.6">0</text>
<text x="115.2" y="62.7">0</text>
<text x="115.2" y="60.9">0</text>
<text x="42.1" y="68.2">R165</text>
<text x="42.1" y="66.4">R164</text>
<text x="42.1" y="71.9">R188</text>
<text x="42.1" y="70.1">R187</text>
<text x="53" y="68.2">0</text>
<text x="53" y="66.4">0</text>
<text x="53" y="71.9">0</text>
<text x="53" y="70.1">0</text>
<text x="104.2" y="71.9">R117</text>
<text x="104.2" y="70.1">R123</text>
<text x="104.2" y="68.2">R112</text>
<text x="104.2" y="66.4">R111</text>
<text x="115.2" y="71.9">0</text>
<text x="115.2" y="70.1">0</text>
<text x="115.2" y="68.2">0</text>
<text x="115.2" y="66.4">0</text>
<text x="177.4" y="68.2">5M570ZT100I5N</text>
<text x="42.1" y="77.4">R173</text>
<text x="42.1" y="75.5">R167</text>
<text x="42.1" y="73.7">R166</text>
<text x="53" y="77.4">0</text>
<text x="53" y="75.5">0</text>
<text x="53" y="73.7">0</text>
<text x="104.2" y="77.4">R116</text>
<text x="104.2" y="75.5">R118</text>
<text x="104.2" y="73.7">R124</text>
<text x="115.2" y="77.4">0</text>
<text x="115.2" y="75.5">0</text>
<text x="115.2" y="73.7">0</text>
<text x="42.1" y="79.2">R181</text>
<text x="53" y="79.2">0</text>
<text x="104.2" y="79.2">R128</text>
<text x="115.2" y="79.2">0</text>
<text x="59.4" y="86.5">5M570ZT100I5N</text>
<text x="52.1" y="103.9">U13B</text>
<text x="74.1" y="105.7">R205</text>
<text x="74.1" y="107.5">R170</text>
<text x="85" y="105.7">0</text>
<text x="85" y="107.5">0</text>
<text x="194.8" y="107.5">R199</text>
<text x="205.7" y="107.5">1k</text>
<text x="74.1" y="111.2">R179</text>
<text x="74.1" y="113">R171</text>
<text x="74.1" y="109.4">R174</text>
<text x="85" y="111.2">0</text>
<text x="85" y="113">0</text>
<text x="85" y="109.4">0</text>
<text x="223.1" y="111.2">J17</text>
<text x="75.9" y="114.9">R168</text>
<text x="86.9" y="114.9">0</text>
<text x="130.4" y="119.4">R233</text>
<text x="194.8" y="115.8">R209</text>
<text x="204.8" y="115.8">1k</text>
<text x="37.5" y="120.4">R208</text>
<text x="45.7" y="120.4">0</text>
<text x="122.2" y="120.4">R239</text>
<text x="123.4" y="122.2">1k</text>
<text x="132.6" y="121.3">1k</text>
<text x="147.4" y="124.7">SW2</text>
<text x="194.8" y="123.1">R161</text>
<text x="203.9" y="123.1">10k</text>
<text x="75" y="127.7">0</text>
<text x="75" y="129.5">0</text>
<text x="81.9" y="127.7">R232</text>
<text x="81.9" y="129.5">R229</text>
<text x="217.6" y="126.7">CONN PWR 5x2-H</text>
<text x="51.2" y="133.1">5M570ZT100I5N</text>
<text x="127.3" y="137.7">.001uF</text>
<text x="127.6" y="135.9">C172</text>
<text x="152.7" y="136.8">R234</text>
<text x="153.4" y="139">100</text>
</g>
<g font-size="1.6" fill="#f00">
<text x="10.6" y="29.1">SH9,19</text>
<text x="11.2" y="27.3">SH9,19</text>
<text x="18.1" y="29.1">SYNCBINM0</text>
<text x="18.6" y="27.3">SYNCBINP0</text>
<text x="128.7" y="29.1">SYNCBINM1</text>
<text x="128.9" y="27.3">SYNCBINP1</text>
<text x="140.6" y="27.3">SH9,19</text>
<text x="140.6" y="29.1">SH9,19</text>
<text x="11.2" y="30.9">SH9,19</text>
<text x="11.2" y="32.7">SH9,19</text>
<text x="13.5" y="34.6">SH9</text>
<text x="18.6" y="30.9">SYNCBOUTP1</text>
<text x="18.6" y="32.7">SYNCBOUTM1</text>
<text x="18.6" y="34.6">ALARM1</text>
<text x="128.6" y="30.9">SYNCBOUTP0</text>
<text x="128.7" y="34.6">ALARM2</text>
<text x="128.9" y="32.7">SYNCBOUTM0</text>
<text x="141.9" y="30.9">SH9,19</text>
<text x="142.5" y="32.7">SH9,19</text>
<text x="142.6" y="34.6">SH9</text>
<text x="13" y="40.1">SH9</text>
<text x="13.5" y="36.4">SH9</text>
<text x="13.9" y="38.2">SH9</text>
<text x="18.1" y="40.1">RXTDD1_CPLD</text>
<text x="18.6" y="36.4">FBTDD1_CPLD</text>
<text x="19" y="38.2">TXTDD1_CPLD</text>
<text x="128.6" y="38.2">TXTDD2_CPLD</text>
<text x="128.7" y="36.4">FBTDD2_CPLD</text>
<text x="128.9" y="40.1">RXTDD2_CPLD</text>
<text x="128.9" y="41.9">SLEEPMODE</text>
<text x="141.9" y="41.9">SH9</text>
<text x="142.1" y="38.2">SH9</text>
<text x="142.6" y="36.4">SH9</text>
<text x="142.8" y="40.1">SH9</text>
<text x="13.5" y="43.7">SH9</text>
<text x="13.5" y="45.6">SH9</text>
<text x="13.5" y="47.2">SH9</text>
<text x="18.6" y="43.7">FSPICLKA</text>
<text x="18.6" y="45.6">FSPICLKB</text>
<text x="18.6" y="47.2">FSPICLKC</text>
<text x="128.7" y="43.7">FSPIDA</text>
<text x="128.7" y="45.4">FSPIDB</text>
<text x="128.7" y="47.2">FSPIDC</text>
<text x="141.4" y="43.7">SH9</text>
<text x="141.4" y="45.4">SH9</text>
<text x="141.5" y="47.2">SH9</text>
<text x="17.2" y="52.9">SH9</text>
<text x="22.3" y="52.9">FSPICLKD</text>
<text x="128.7" y="52.7">FSPIDD</text>
<text x="142.5" y="52.7">SH9</text>
<text x="15.7" y="56.5">SH9,19</text>
<text x="15.9" y="54.7">SH9,19</text>
<text x="15.9" y="58.4">SH9,19</text>
<text x="25" y="56.5">GPIO2</text>
<text x="25.2" y="54.7">GPIO1</text>
<text x="25.2" y="58.4">GPIO3</text>
<text x="128.7" y="54.7">GPIO8</text>
<text x="128.7" y="58.4">GPIO10</text>
<text x="128.9" y="56.5">GPIO9</text>
<text x="141.2" y="54.7">SH9</text>
<text x="141.4" y="56.5">SH9</text>
<text x="142.1" y="58.4">SH9</text>
<text x="15.7" y="63.8">SH9,19</text>
<text x="15.9" y="60.2">SH9,19</text>
<text x="15.9" y="62">SH9,19</text>
<text x="15.9" y="65.7">SH9,19</text>
<text x="25" y="63.8">GPIO6</text>
<text x="25.2" y="60.2">GPIO4</text>
<text x="25.2" y="62">GPIO5</text>
<text x="25.2" y="65.7">GPIO7</text>
<text x="128.7" y="60.2">GPIO11</text>
<text x="128.7" y="62">GPIO12</text>
<text x="128.7" y="65.7">GPIO14</text>
<text x="128.9" y="63.8">GPIO13</text>
<text x="142.1" y="60.2">SH9</text>
<text x="142.1" y="62">SH9</text>
<text x="142.1" y="65.7">SH9</text>
<text x="142.3" y="63.8">SH9</text>
<text x="17.2" y="71.1">SH9</text>
<text x="17.4" y="67.5">SH9</text>
<text x="17.4" y="69.3">SH9</text>
<text x="24.1" y="71.1">GPIO19</text>
<text x="24.3" y="67.5">GPIO17</text>
<text x="24.3" y="69.3">GPIO18</text>
<text x="128.7" y="69.3">GPIO16</text>
<text x="128.7" y="71.1">RXGSWAP</text>
<text x="128.9" y="67.5">GPIO15</text>
<text x="142.1" y="69.3">SH9</text>
<text x="142.3" y="67.5">SH9</text>
<text x="144.5" y="71.1">SH9</text>
<text x="15" y="76.6">SH9,10</text>
<text x="15.9" y="74.8">SH9,10</text>
<text x="17.4" y="73">SH9</text>
<text x="22.5" y="76.6">SPIASDIO</text>
<text x="23.4" y="74.8">SPIACLK</text>
<text x="24.3" y="73">GPIO20</text>
<text x="128.6" y="74.8">RXBLNB</text>
<text x="128.6" y="76.6">RXCLNB</text>
<text x="128.9" y="73">RXALNB</text>
<text x="142.5" y="74.8">SH9</text>
<text x="142.6" y="76.6">SH9</text>
<text x="142.8" y="73">SH9</text>
<text x="15.7" y="78.5">SH9,10</text>
<text x="15.7" y="80.3">SH9,10</text>
<text x="23.2" y="78.5">SPIASDO</text>
<text x="23.2" y="80.3">SPIASEN</text>
<text x="128.6" y="78.5">RXDLNB</text>
<text x="128.6" y="80.3">RESET_CPLD</text>
<text x="142.3" y="80.3">SH9</text>
<text x="142.6" y="78.5">SH9</text>
<text x="38.8" y="105.6">TDO_CPLD 25</text>
<text x="38.8" y="107.4">TMS_CPLD 22</text>
<text x="100.2" y="106.8">DCLK_CPLD</text>
<text x="112.1" y="106.8">SH11,14</text>
<text x="38.8" y="109.3">TDI_CPLD</text>
<text x="38.8" y="111.1">TCLK_CPLD24</text>
<text x="100.6" y="108.6">CPLD_SCLK</text>
<text x="100.6" y="110.5">CPLD_SDATA</text>
<text x="100.6" y="112.3">CPLD_SDOUT</text>
<text x="112.3" y="108.6">SH10</text>
<text x="112.5" y="110.5">SH10</text>
<text x="112.8" y="112.3">SH10</text>
<text x="207" y="113.8">TCLK_CPLD 1</text>
<text x="100.6" y="114.1">CPLD_SEN</text>
<text x="101.1" y="116">FPGA2CPLD</text>
<text x="112.1" y="116">SH19</text>
<text x="112.3" y="114.1">SH10</text>
<text x="207" y="117.5">TDO_CPLD</text>
<text x="236.3" y="119.3">TDI_CPLD</text>
<text x="13.9" y="121.4">SH11,14</text>
<text x="21.4" y="121.4">DCLK_CPLD</text>
<text x="207" y="121.1">TMS_CPLD</text>
</g>
<g font-size="1.6">
<text x="38.4" y="26.2">DNI R216</text>
<text x="38.4" y="28">DNI R217</text>
<text x="201.2" y="36.2">VDDA_GPIO_1p8</text>
<text x="229.5" y="37.1">VDDA_GPIO_1p8</text>
<text x="215.4" y="51.6">16V</text>
<text x="222.7" y="51.6">16V</text>
<text x="230.1" y="51.6">16V</text>
<text x="237.4" y="51.6">16V</text>
<text x="212.1" y="61.8">GND</text>
<text x="162.8" y="71.9">GND</text>
<text x="179.4" y="101.1">VDDA_GPIO_1p8</text>
<text x="80.5" y="104.8">DNI</text>
<text x="132.8" y="106.6">VDDA_GPIO_1p8</text>
<text x="144.1" y="129.1">3</text>
<text x="144.1" y="131.7">4</text>
<text x="146.3" y="126.6">RESET</text>
<text x="153.1" y="129.1">1</text>
<text x="153.1" y="131.7">2</text>
<text x="210.3" y="129.3">Connector for Intel USB Blaster</text>
<text x="245" y="128.9">GND</text>
<text x="190.2" y="132.6">GND</text>
<text x="130.6" y="146.3">GND</text>
<text x="155.3" y="150">GND</text>
<text x="209.4" y="163.3">Title</text>
<text x="238.7" y="165.1">CPLD</text>
<text x="209.4" y="168.8">Size</text>
<text x="211.2" y="170.6">B</text>
<text x="216.7" y="168.8">Document Number</text>
<text x="269.7" y="168.8">Rev</text>
<text x="209.4" y="174.3">Date:</text>
<text x="215.8" y="174.3">Wednesday, August 28, 2019</text>
<text x="246" y="174.3">Sheet</text>
<text x="255.1" y="174.3">11</text>
<text x="260.6" y="174.3">of</text>
<text x="266.1" y="174.3">32</text>
</g>
<g font-size="1.3">
<text x="29.3" y="1.4">5</text>
<text x="84.1" y="1.4">4</text>
<text x="139" y="1.4">3</text>
<text x="193.8" y="1.4">2</text>
<text x="248.7" y="1.4">1</text>
<text x=".5" y="24.7">D</text>
<text x="276.6" y="24.7">D</text>
<text x=".5" y="68.2">C</text>
<text x="276.6" y="68.2">C</text>
<text x=".5" y="111.6">B</text>
<text x="276.6" y="111.6">B</text>
<text x=".5" y="155">A</text>
<text x="276.6" y="155">A</text>
<text x="29.3" y="176.9">5</text>
<text x="84.1" y="176.9">4</text>
<text x="139" y="176.9">3</text>
<text x="193.8" y="176.9">2</text>
<text x="248.7" y="176.9">1</text>
</g>
</svg>
